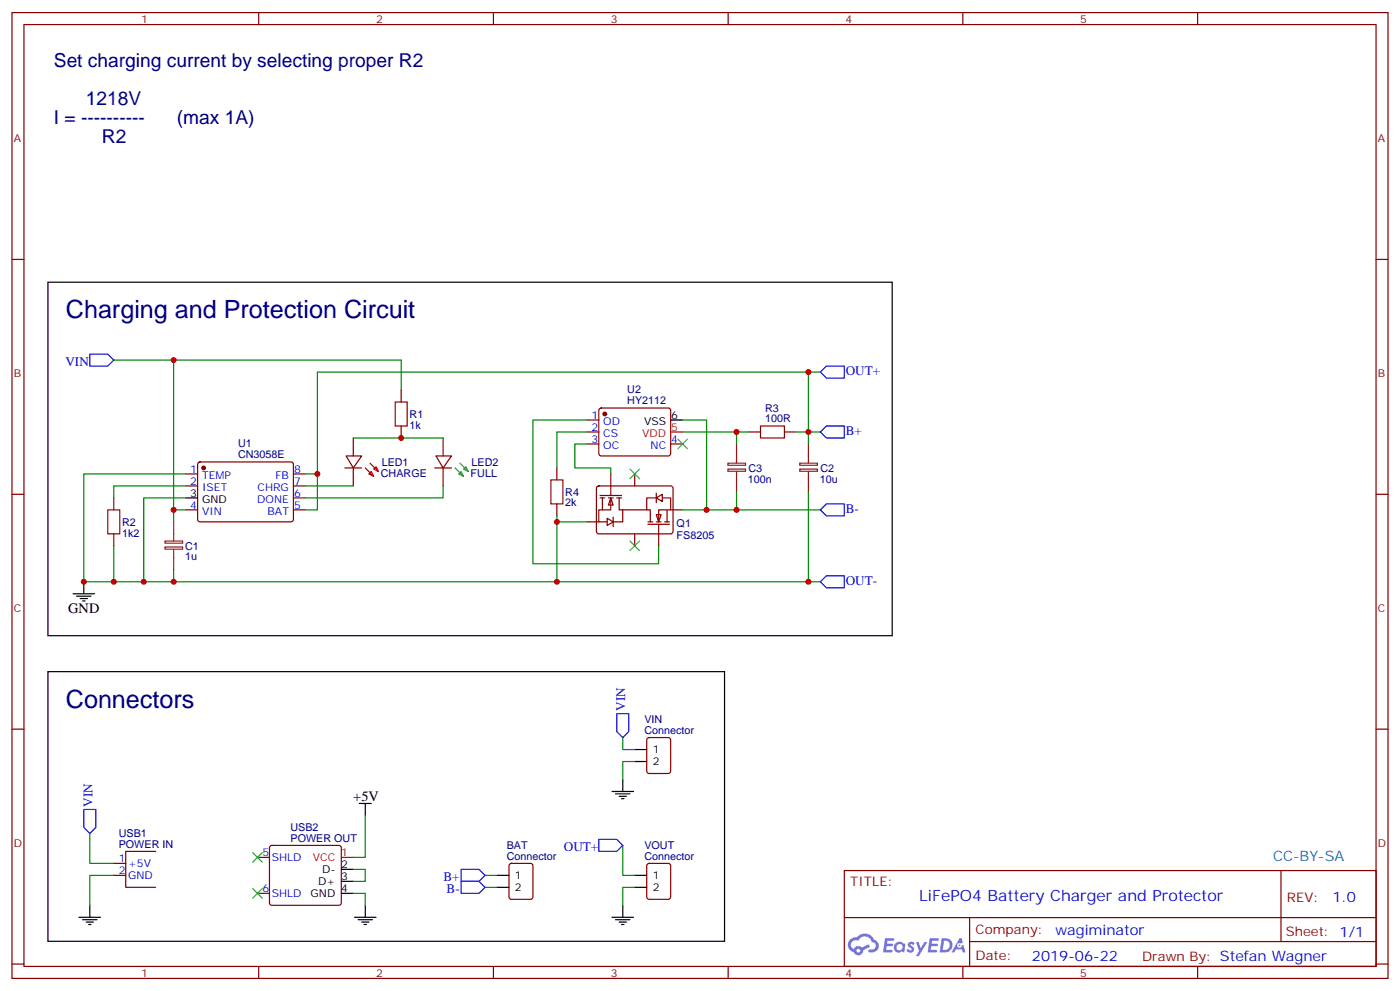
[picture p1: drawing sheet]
<svg xmlns="http://www.w3.org/2000/svg" width="412mm" height="292mm" viewBox="0 0 412 292" stroke-linecap="round" stroke-linejoin="round" font-family="sans-serif">
<g fill="none" stroke="#870000" stroke-width=".35">
<path d="M3.5 3.7h405.4v284.3h-405.4zM7.1 7.2h398.2v277.3h-398.2zM76.2 3.7v3.5M145.3 3.7v3.5M214.5 3.7v3.5M283.6 3.7v3.5M352.8 3.7v3.5M3.5 76.4h3.6M405.3 76.4h3.6M3.5 145.5h3.6M405.3 145.5h3.6M3.5 214.7h3.6"/>
<path d="M405.3 214.7h3.6M248.7 256.3h156.6v28.2h-156.6zM377.3 256.3v20.9M248.7 270.1h156.5M285.6 277.2h119.6M285.6 270.1v14.2M3.5 283.8h3.6M76.2 284.5v3.5M145.3 284.5v3.5M214.5 284.5v3.5M283.6 284.5v3.5M352.8 284.5v3.5"/>
<path d="M405.3 283.8h3.6"/>
</g>
<g fill="#5487ff">
<path d="M267.7 277.5a1.22 1.22 0 0 1 1.7 .2l-.4 .6a.47 .47 0 0 0-.3-.4 .47 .47 0 0 0-.5 .2l.1 .2a1.14 1.14 0 0 1 .8 1.8 1.14 1.14 0 0 1-1.9 0l-.2-.2 .5-.6 .7 .5a.29 .29 0 0 0 .3-.3 .29 .29 0 0 0-.2-.3 1.04 1.04 0 0 1-.6-1.7z"/>
<path d="M260.7 276.2h2.4l.3 .2-.2 .5-1.8 .1-.1 .8h1.5l.3 .4-.3 .4h-1.6l-.2 1.1h1.7l.2 .3-.2 .3-2.6 .1z"/>
<path d="M273.8 276.2h2.4l.3 .2-.1 .5-1.8 .1-.2 .8h1.6l.3 .4-.4 .4-1.6-.1-.1 1.1 1.7 .1 .2 .3-.2 .3-2.6 .1z"/>
<path d="M282.6 276.2h.7l.3 1.3-.6 .3a.69 .69 0 0 0-1 .3 .69 .69 0 0 0 .4 .9 .69 .69 0 0 0 .9-.6l.5-.2 .6 2.2h-.8l-.2-.9h-1.8l-.5 .9h-.8z"/>
<path d="M269.8 277.3h.8l.6 1.8 1.1-1.8h.9l-2.6 4.2h-.8l.9-1.5z"/>
<path d="M277.4 276.2l-.6 4.2h1.3a2.11 2.11 0 0 0 2.5-2.1 2.11 2.11 0 0 0-2.5-2.1zM278.1 277a1.39 1.39 0 0 1 1.7 1.4 1.39 1.39 0 0 1-1.8 1.2h-.3z"/>
<path d="M263.7 277.8a1.54 1.54 0 0 0-.1 2.2 1.54 1.54 0 0 0 2.2 .1l.6 .3 .3-2.3-.2-.3h-.4a1.49 1.49 0 0 0-2.4 0zM264 278.8a.94 .94 0 0 1 1.8 0 .94 .94 0 0 1-1.8 0z"/>
<path d="M250.4 276.6a2.18 2.18 0 0 0 1.1 3.7 1.44 1.44 0 0 0 1.6 .9 1.44 1.44 0 0 0 1.2-1.4l2-1.1-.5-.7-1.9 1a1.47 1.47 0 0 0-2.4 .4 1.39 1.39 0 0 1-.7-1.9 1.39 1.39 0 0 1 2-.5 2.12 2.12 0 0 1 2.2-1.3 2.12 2.12 0 0 1 1.9 1.7 1.14 1.14 0 0 1 1.1 1.4 1.14 1.14 0 0 1-1.7 .7 .43 .43 0 0 0-.5 .4 .43 .43 0 0 0 .4 .5 1.98 1.98 0 0 0 2.5-1.2 1.98 1.98 0 0 0-1.2-2.6 3.1 3.1 0 0 0-5.3-.6l-.9 .1zM252.3 279.9a.55 .55 0 0 1 1.1 0 .55 .55 0 0 1-1.1 0z"/>
<circle cx="282.6" cy="278.3" r=".26"/>
</g>
<g fill="none" stroke="#870000" stroke-width=".35">
<path d="M54.7 139.5h3.5M58.4 136.2l.5-.2 27.1 .1 .4 .6v16.5l-.7 .4h-27.1l-.4-.7v-16.2zM86.4 139.5h3.6M172.9 123.6h3.5M172.9 127.2h3.5M172.9 130.7h3.5M176.6 120.3l.5-.2 20 .1 .5 .6-.1 13-.7 .4h-20l-.4-.7v-12.7zM197.6 130.7h3.5M54.7 143.1h3.5M54.7 150.1h3.5M86.4 143.1h3.6M86.4 150.1h3.6"/>
<path d="M86.4 146.6h3.6"/>
</g>
<g fill="#870000" stroke="#870000" stroke-width=".35">
<circle cx="60" cy="137.8" r=".53"/>
<circle cx="178.2" cy="121.9" r=".53"/>
</g>
<path d="M197.6 123.6h3.5M54.7 146.6h3.5" fill="none" stroke="#000" stroke-width=".35"/>
<path d="M197.6 127.2h3.5" fill="none" stroke="#f00" stroke-width=".35"/>
<g fill="#fff" stroke="#870000" stroke-width=".35">
<path d="M193.3 151.5h1.4l-.7 2.1z"/>
<path d="M193.3 146.6l1.8-1.1v2.1z"/>
</g>
<path d="M187 157.2v3.5M190.9 154.3h6.3M190.9 153.6h1.4M193.3 146.6h-2.8v3.5h1.1v3.5M193.3 145.2v2.8M193.3 153.6h1.4M194 154.3v6.4M195.1 146.6h2.5v3.5h-3.6v3.5M195.8 153.6h1.4M196.5 150.1v3.5M197.6 150.1h3.5" fill="none" stroke="#870000" stroke-width=".35"/>
<g fill="#fff" stroke="#870000" stroke-width=".35">
<path d="M179.9 146.6l.7 2.1h-1.4z"/>
<path d="M178.9 152.6l1.7 1-1.7 1.1z"/>
</g>
<g fill="none" stroke="#870000" stroke-width=".35">
<path d="M118.2 114.8v3.6M101.6 137.8h4.9M102 134.2h4.5l-2.4 3.6zM104.1 128.9v5.3M104.1 137.8v5.3M118.2 125.4v3.5M128.1 137.8h4.9M128.4 134.2h4.6l-2.5 3.6zM130.5 128.9v5.3M130.5 137.8v5.3M164 137.8v3.5M179.9 139.5v6.4"/>
<path d="M187 139.5v3.6M220.5 127.2h3.5M231.1 127.2h3.5M33.5 146.6v3.5M33.5 157.2v3.5M164 148.3v3.6M172.9 153.6h3.5M175.9 143.3l.5-.2h21.4l.5 .7-.1 12.9-.6 .5-21.5-.1-.4-.6v-12.7zM176.7 145.9h6.4M176.7 146.6h1.5M177.4 146.6v3.5M179.2 146.6h1.4"/>
<path d="M179.9 146.6v3.5h-3.5v3.5h2.5M180.6 152.2v2.8M181.7 146.6h1.4M182.4 146.6v3.5h1v3.5h-2.8M183.4 150.1h7.1M190.7 217.3l.5-.2h5.6l.7 .5 .1 9.4-.5 .7h-5.9l-.6-.4-.1-9.5zM33.5 254.2h3.5M33.5 257.7h3.5M45.9 250.6h-8.9v10.6h8.9M75.8 252.4h3.6M79.6 249.1l.5-.2h19.7l.5 .2 .2 .5v16.2l-.2 .5-.5 .2h-19.7l-.5-.2-.2-.5v-16.2zM150.2 254.4l.4-.2h5.7l.6 .4 .1 9.5-.5 .6-5.9 .1-.6-.5-.1-9.4z"/>
<path d="M190.7 254.4l.5-.2h5.6l.7 .4 .1 9.5-.5 .6-5.9 .1-.6-.5-.1-9.4zM75.8 263h3.6"/>
</g>
<path d="M26.5 104.2h5.2l1.8 1.8-1.8 1.8h-5.2zM241.7 109.5l1.7-1.7h5.3v3.5h-5.3zM241.7 127.2l1.7-1.8h5.3v3.5h-5.3zM241.7 150.1l1.7-1.8h5.3v3.6h-5.3zM241.7 171.3l1.7-1.8h5.3v3.5h-5.3zM181.7 210.1h3.5v5.3l-1.8 1.7-1.7-1.7zM24.7 238.3h3.5v5.3l-1.7 1.8-1.8-1.8zM135.8 255.9h5.3l1.8 1.8-1.8 1.8h-5.3zM135.8 259.5h5.3l1.8 1.7-1.8 1.8h-5.3zM176.4 247.1h5.3l1.7 1.8-1.7 1.7h-5.3z" fill="none" stroke="#00f" stroke-width=".35"/>
<g fill="none" stroke="#008700" stroke-width=".35">
<path d="M33.5 106h84.7v8.8M51.2 106v44.1h3.5M238.1 109.5v21.2M241.7 109.5h-148.2v40.6h-3.5M54.7 139.5h-30v31.8h217M90 139.5h3.5M104.1 128.9h26.4M172.9 130.7h-3.6v7.1h10.6v1.7M172.9 127.2h-8.9v10.6M172.9 123.6h-15.9v42.4h37v-5.3M201.1 123.6h7v26.5M201.1 127.2h19.4"/>
<path d="M217 127.2v3.5M234.6 127.2h7.1M51.2 150.1v3.5M54.7 146.6h-12.4v24.7M54.7 143.1h-21.2v3.5M90 143.1h14.1M130.5 143.1v3.5h-40.5M164 151.9v19.4M164 153.6h8.9M201.1 150.1h40.6M217 144.8v5.3M238.1 144.8v26.5"/>
<path d="M33.5 160.7v10.6M51.2 167.7v3.6M183.4 217.1v3.6h3.6M187 224.2h-3.6v5.3M26.5 245.4v8.8h7M33.5 257.7h-7v8.8M104.1 255.9h3.5v3.6h-3.5M107.6 240.1v12.3h-3.5M142.9 257.7h3.5M183.4 248.9v8.8h3.6M104.1 263h3.5v3.5M142.9 261.2h3.5"/>
<path d="M187 261.2h-3.6v5.3"/>
</g>
<path d="M107.6 137.8l2.5 2.4M108.7 139.5l.7-.7 .7 1.4zM109 136.3l2.5 2.5M110.8 137.4l.7 1.4-1.4-.7zM100.5 252.4h3.6" fill="none" stroke="#f00" stroke-width=".35"/>
<path d="M134.1 137.8l2.4 2.4M135.1 139.5l.7-.7 .7 1.4zM135.5 136.3l2.4 2.5M136.5 138.1l.7-.7 .7 1.4z" fill="none" stroke="#690" stroke-width=".35"/>
<path d="M116.4 118.4h3.5v7h-3.5zM224 125.4h7.1v3.5h-7.1zM31.7 150.1h3.6v7.1h-3.6zM162.3 141.3h3.5v7h-3.5z" fill="none" stroke="#a10000" stroke-width=".35"/>
<path d="M214.4 138.1h5.2v.6h-5.2zM214.4 136.3h5.2v.7h-5.2zM217 130.7v5.6M217 138.8v6M235.6 138.1h5.2v.6h-5.2zM235.6 136.3h5.2v.7h-5.2zM238.1 130.7v5.6M238.1 138.8v6M48.6 159.3h5.2v.6h-5.2zM51.2 153.6v5.7M48.6 161h5.2v.7h-5.2zM51.2 161.7v6" fill="none" stroke="#8c2424" stroke-width=".35"/>
<g fill="none" stroke="#000" stroke-width=".35">
<path d="M14.1 83.1h248.7v104h-248.7zM21.5 174.8h6.4M22.6 175.5h4.2M23.6 176.2h2.2M24.3 176.9h.7M24.7 171.3v3.5M14.1 197.7h199.3v79.4h-199.3zM105.8 236.5h3.6M107.6 236.5v3.6M180.3 233h6.3M181.3 233.7h4.3M182.4 234.4h2.1"/>
<path d="M183.1 235.1h.7M183.4 229.5v3.5M187 220.7h3.5M187 224.2h3.5M100.5 255.9h3.6M100.5 259.5h3.6M146.4 257.7h3.5M187 257.7h3.5M23.3 270.1h6.3M24.3 270.8h4.3M25.4 271.5h2.1M26.1 272.2h.7"/>
<path d="M26.5 266.5v3.6M100.5 263h3.6M104.4 270.1h6.4M105.5 270.8h4.2M106.5 271.5h2.2M107.2 272.2h.7M107.6 266.5v3.6M146.4 261.2h3.5M180.3 270.1h6.3M181.3 270.8h4.3M182.4 271.5h2.1M183.1 272.2h.7"/>
<path d="M183.4 266.5v3.6M187 261.2h3.5"/>
</g>
<path d="M185.6 138.1l2.8 2.8M188.4 138.1l-2.8 2.8M199.7 129.3l2.8 2.8M202.5 129.3l-2.8 2.8M185.6 159.3l2.8 2.8M188.4 159.3l-2.8 2.8M74.4 251l2.9 2.8M77.3 251l-2.9 2.8M74.4 261.6l2.9 2.8M77.3 261.6l-2.9 2.8" fill="none" stroke="#3c3" stroke-width=".35"/>
<g fill="#c00">
<circle cx="164" cy="171.3" r=".88"/>
<circle cx="217" cy="150.1" r=".88"/>
<circle cx="238.1" cy="171.3" r=".88"/>
<circle cx="238.1" cy="127.2" r=".88"/>
<circle cx="238.1" cy="109.5" r=".88"/>
<circle cx="51.2" cy="171.3" r=".88"/>
<circle cx="118.2" cy="128.9" r=".88"/>
<circle cx="51.2" cy="106" r=".88"/>
<circle cx="42.3" cy="171.3" r=".88"/>
<circle cx="33.5" cy="171.3" r=".88"/>
<circle cx="51.2" cy="150.1" r=".88"/>
<circle cx="24.7" cy="171.3" r=".88"/>
<circle cx="93.5" cy="139.5" r=".88"/>
<circle cx="217" cy="127.2" r=".88"/>
<circle cx="208.1" cy="150.1" r=".88"/>
<circle cx="164" cy="153.6" r=".88"/>
</g>
<g font-size="7.4" fill="#000080">
<text x="19.4" y="93.7">Charging and Protection Circuit</text>
<text x="19.4" y="208.3">Connectors</text>
</g>
<g font-size="5.6" fill="#000080">
<text x="15.9" y="19.6">Set charging current by selecting proper R2</text>
<text x="25.3" y="30.9">1218V</text>
<text x="15.9" y="36.5">I = ----------</text>
<text x="52.1" y="36.5">(max 1A)</text>
<text x="30" y="42.2">R2</text>
</g>
<text font-size="4.6" fill="#00f" x="270.8" y="265.3">LiFePO4 Battery Charger and Protector</text>
<g font-size="4.2">
<text x="20.1" y="180.4">GND</text>
<text x="104.1" y="235.8">+5V</text>
</g>
<text font-size="4.2" fill="#0099b0" x="375" y="253.5">CC-BY-SA</text>
<g font-size="4.2" fill="#00f">
<text x="392.5" y="265.6">1.0</text>
<text x="310.9" y="275.1">w</text>
<text x="314.3" y="275.1">agiminator</text>
<text x="304" y="282.9">2019-06-22</text>
</g>
<g font-size="3.9" fill="#00f">
<text x="19.3" y="107.7">VIN</text>
<text x="249.2" y="110.4">OUT+</text>
<text x="249.2" y="128.1">B+</text>
<text x="249.2" y="151">B-</text>
<text x="249.2" y="172.2">OUT-</text>
<text x="184.2" y="209.3" transform="rotate(-90 184.2 209.3)">VIN</text>
<text x="27.2" y="237.5" transform="rotate(-90 27.2 237.5)">VIN</text>
<text x="166.1" y="250.4">OUT+</text>
<text x="130.7" y="259.3">B+</text>
<text x="131.6" y="262.8">B-</text>
</g>
<g font-size="3.9" fill="#800">
<text x="250.5" y="260.9">TITLE:</text>
<text x="379.1" y="265.6">REV:</text>
<text x="287.4" y="275.1">Company:</text>
<text x="378.7" y="275.7">Sheet: 1/1</text>
<text x="287.4" y="282.8">Date:</text>
<text x="336.4" y="282.8">Draw</text>
<text x="346.6" y="282.8">n By: Stefan Wagner</text>
</g>
<g font-size="3.2" fill="#800">
<text x="41.6" y="6.7">1</text>
<text x="110.8" y="6.7">2</text>
<text x="179.9" y="6.7">3</text>
<text x="249.1" y="6.7">4</text>
<text x="318.2" y="6.7">5</text>
<text x="4.1" y="41.8">A</text>
<text x="405.9" y="41.8">A</text>
<text x="4.1" y="110.9">B</text>
<text x="405.9" y="110.9">B</text>
<text x="4.1" y="180.1">C</text>
<text x="405.9" y="180.1">C</text>
<text x="4.1" y="249.2">D</text>
<text x="405.9" y="249.2">D</text>
<text x="41.6" y="287.5">1</text>
<text x="110.8" y="287.5">2</text>
<text x="179.9" y="287.5">3</text>
<text x="249.1" y="287.5">4</text>
<text x="318.2" y="287.5">5</text>
</g>
<g font-size="3.2" fill="#000080">
<text x="184.8" y="119.1">HY2112</text>
<text x="184.8" y="115.8">U2</text>
<text x="120.6" y="123">R1</text>
<text x="225.4" y="124.4">100R</text>
<text x="225.4" y="121.2">R3</text>
<text x="70.1" y="131.7">U1</text>
<text x="120.6" y="126.2">1k</text>
<text x="70.1" y="134.9">CN3058E</text>
<text x="112.4" y="137.1">LED1</text>
<text x="138.9" y="137.1">LED2</text>
<text x="112.2" y="140.4">CHARGE</text>
<text x="138.6" y="140.4">FULL</text>
<text x="220.3" y="142.1">100n</text>
<text x="220.5" y="138.9">C3</text>
<text x="241.5" y="142.1">10u</text>
<text x="241.7" y="138.9">C2</text>
<text x="166.5" y="149.1">2k</text>
<text x="166.5" y="146">R4</text>
<text x="36" y="154.8">R2</text>
<text x="199.3" y="155.2">Q1</text>
<text x="36" y="158">1k2</text>
<text x="54.5" y="161.9">C1</text>
<text x="199.3" y="158.8">FS8205</text>
<text x="54.5" y="165">1u</text>
<text x="189.8" y="212.9">VIN</text>
<text x="189.8" y="216.1">Connector</text>
<text x="85.6" y="244.6">USB2</text>
<text x="35" y="249.6">POWER IN</text>
<text x="35" y="246.4">USB1</text>
<text x="85.6" y="247.8">POWER OUT</text>
<text x="149.3" y="249.9">BAT</text>
<text x="189.8" y="249.9">VOUT</text>
<text x="149.3" y="253.1">Connector</text>
<text x="189.8" y="253.1">Connector</text>
</g>
<g font-size="3.2" fill="#00f">
<text x="174.2" y="123.3">1</text>
<text x="177.7" y="125.1">OD</text>
<text x="174.2" y="126.8">2</text>
<text x="174.2" y="130.4">3</text>
<text x="177.7" y="128.6">CS</text>
<text x="197.7" y="130.4">4</text>
<text x="177.7" y="132.1">OC</text>
<text x="191.7" y="132.1">NC</text>
<text x="56" y="139.2">1</text>
<text x="56" y="142.7">2</text>
<text x="59.5" y="140.9">TEMP</text>
<text x="81.1" y="140.9">FB</text>
<text x="86.6" y="142.7">7</text>
<text x="86.6" y="139.2">8</text>
<text x="56" y="149.8">4</text>
<text x="59.5" y="144.5">ISET</text>
<text x="75.8" y="148">DONE</text>
<text x="75.9" y="144.5">CHRG</text>
<text x="86.6" y="149.8">5</text>
<text x="86.6" y="146.2">6</text>
<text x="59.5" y="151.5">VIN</text>
<text x="78.8" y="151.5">BAT</text>
<text x="35" y="253.8">1</text>
<text x="35" y="257.4">2</text>
<text x="37.7" y="255.2">+5V</text>
<text x="77.4" y="252.1">5</text>
<text x="80.1" y="253.5">SHLD</text>
<text x="37.7" y="258.8">GND</text>
<text x="77.4" y="262.6">6</text>
<text x="80.1" y="264.1">SHLD</text>
</g>
<g font-size="3.2">
<text x="189.7" y="125.1">VSS</text>
<text x="197.7" y="123.3">6</text>
<text x="56" y="146.2">3</text>
<text x="59.5" y="148">GND</text>
<text x="192.3" y="221.7">1</text>
<text x="192.3" y="225.2">2</text>
<text x="94.9" y="257">D-</text>
<text x="100.5" y="255.6">2</text>
<text x="93.7" y="260.5">D+</text>
<text x="100.5" y="259.1">3</text>
<text x="100.5" y="262.6">4</text>
<text x="151.7" y="258.8">1</text>
<text x="151.7" y="262.3">2</text>
<text x="192.3" y="258.8">1</text>
<text x="192.3" y="262.3">2</text>
<text x="91.5" y="264.1">GND</text>
</g>
<g font-size="3.2" fill="#f00">
<text x="189.2" y="128.6">VDD</text>
<text x="197.7" y="126.8">5</text>
<text x="92.2" y="253.5">VCC</text>
<text x="100.5" y="252.1">1</text>
</g>
</svg>
